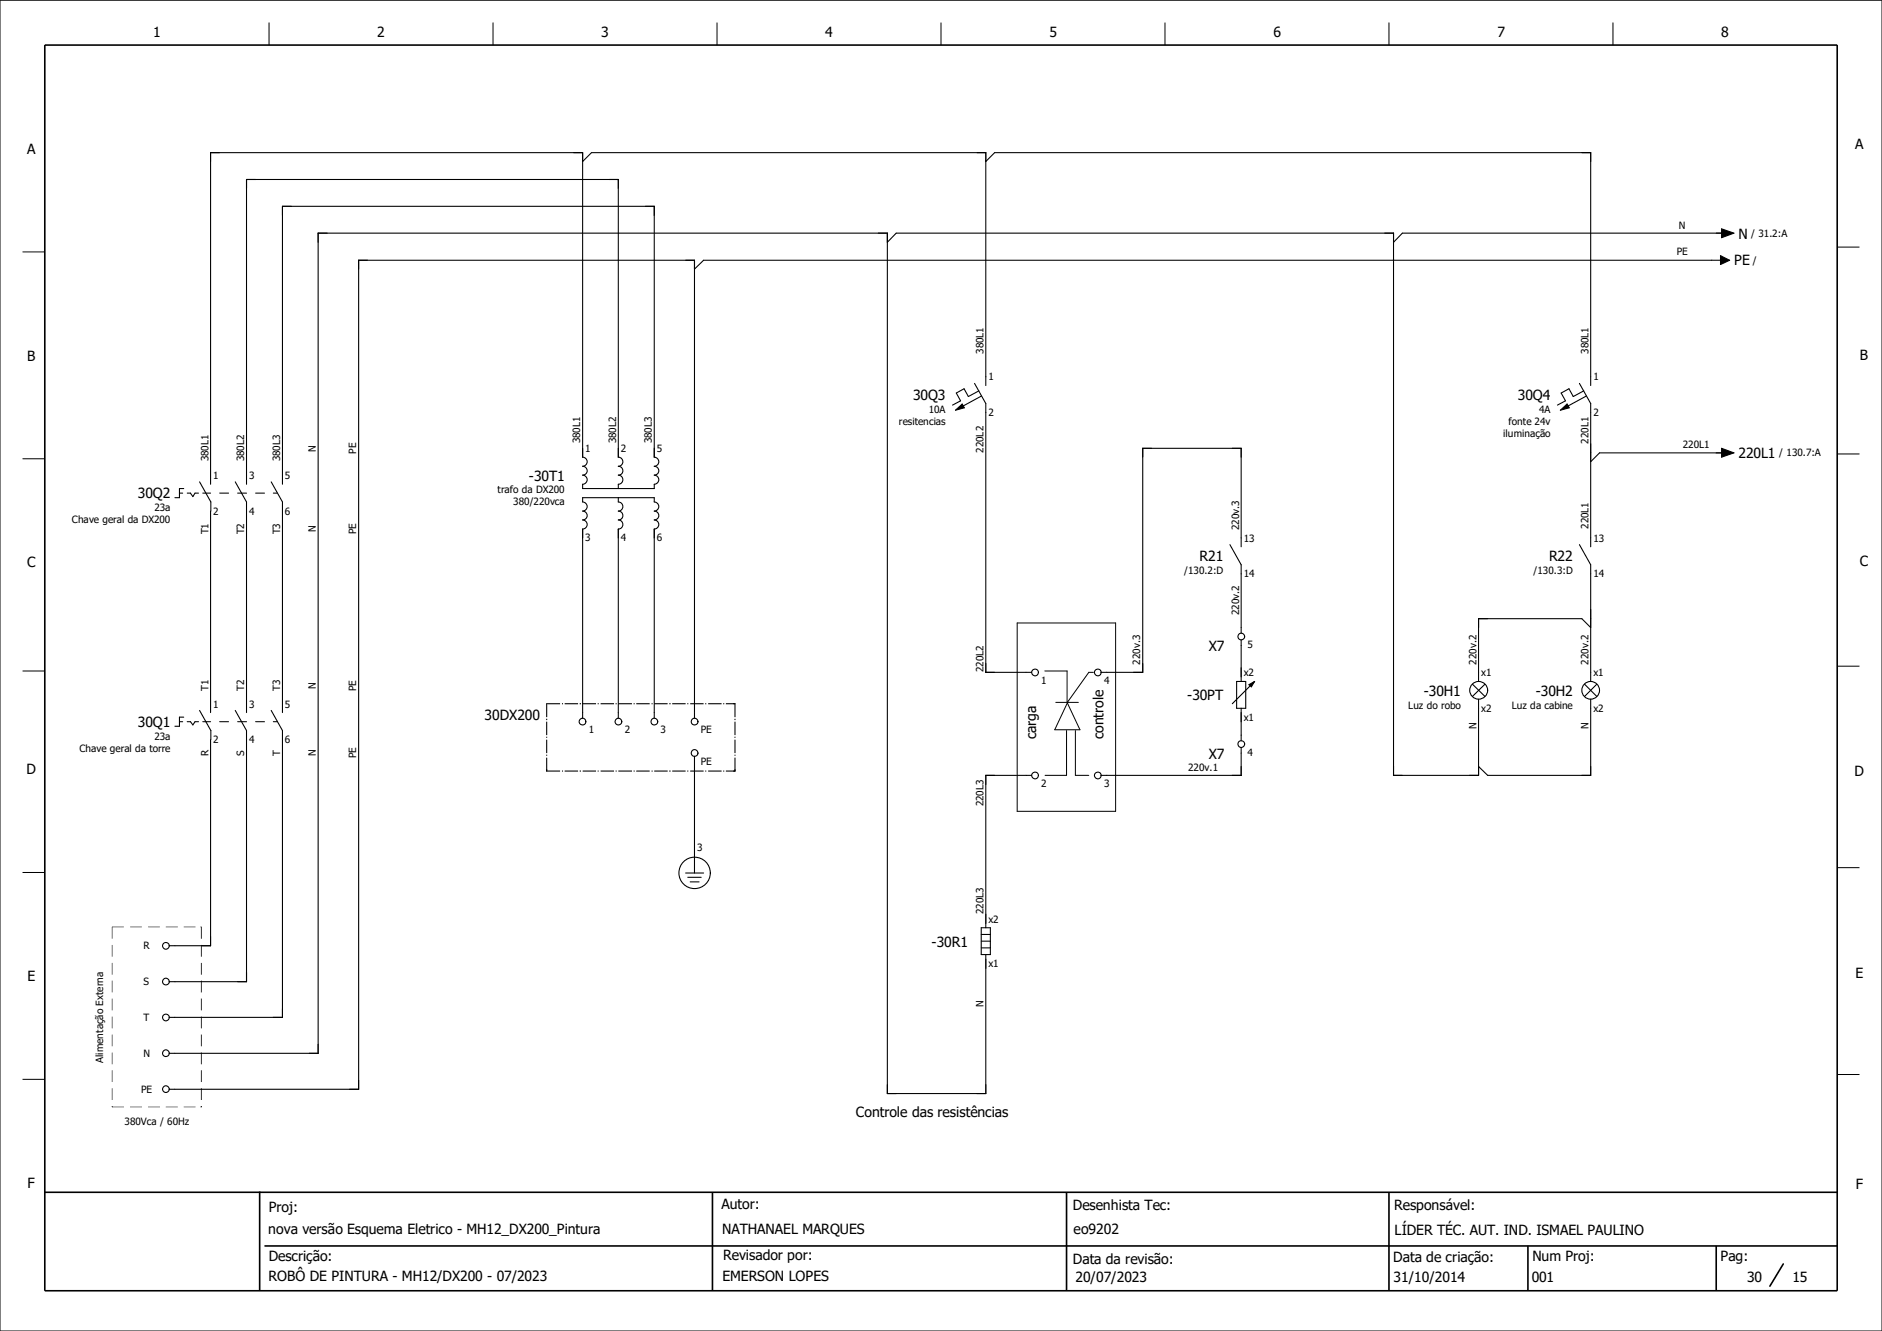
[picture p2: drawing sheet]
<svg xmlns="http://www.w3.org/2000/svg" width="297mm" height="210mm" viewBox="0 0 297 210" stroke-linecap="round" stroke-linejoin="round" font-family="sans-serif">
<path d="M210.1 -.1l-210.1 210.2M0 160.4l70.2 49.6M0 210v.1" fill="none" stroke="#fff" stroke-width=".16"/>
<path d="M7.1 7.1h282.8v196.6h-282.8zM7.1 188.1h282.8M41 188v15.6M41.7 196.6h248.2M112.4 188.1v15.6M168.3 188.1v15.6M219.2 188.1v15.6M241.1 196.6v7.1M270.8 196.6v7.1M281.4 199.4l-2.1 3.5" fill="none" stroke="#000" stroke-width=".25"/>
<g fill="none" stroke="#000" stroke-width=".16">
<path d="M0 0h297v210h-297zM42.5 3.6v3.5M77.8 3.6v3.5M113.2 3.6v3.5M148.5 3.6v3.5M183.9 3.6v3.5M219.2 3.6v3.5M254.6 3.6v3.5M3.6 39.8h3.5M289.9 39h3.6M3.6 72.4h3.5M289.9 71.6h3.6"/>
<path d="M160.5 98.3h15.6v29.7h-15.6zM3.6 105.9h3.5M164.9 105.9h3.5v4.9M166.6 110.8h3.6M168.3 115.3v7h-3.4M168.4 110.9l2 4.2h-3.9zM169.7 115.3v7h2.1M172.6 106.1h-.8l-3.4 4.7M289.9 105.1h3.6M3.6 137.7h3.5M289.9 136.9h3.6M3.6 170.3h3.5"/>
<path d="M289.9 169.5h3.6"/>
</g>
<g fill="none" stroke="#000" stroke-width=".17">
<path d="M91.9 25.5l1.4-1.4h62.3v36.7M140 38.2l1.4-1.4h78.5v85.5h13.4v-12M155.6 25.5l1.4-1.4h94v36.7M271.7 36.1l1.9 .7-1.9 .7zM272.2 36.8h-50.9l-1.4 1.4M271.5 41.1h-160.5l-1.4 1.4M271.5 40.3l1.5 .8-1.5 .6zM28.3 77.8h.5M29 77.1h-.7v1.4h-.7M29.5 77.8h.6l.3 .6 .4-.6h.5M31.5 76l1.8 3.2v1.4M32 77.8h1.2"/>
<path d="M33.2 76.4v-52.3h58.7v48a.72 .72 0 0 1 .8 .8 .72 .72 0 0 1-.8 .7 .7 .7 0 0 1 .8 .7 .7 .7 0 0 1-.8 .7 .72 .72 0 0 1 .8 .7 .72 .72 0 0 1-.8 .7v.7h11.4v-.7a.72 .72 0 0 0 .7-.7 .72 .72 0 0 0-.7-.7 .7 .7 0 0 0 .7-.7 .7 .7 0 0 0-.7-.7 .72 .72 0 0 0 .7-.7 .72 .72 0 0 0-.7-.8v-39.5h-58.7v43.8M34.7 77.8h1.4M37.1 76l1.8 3.2v33.2M37.5 77.8h1.4M38.9 76.4v-48.1h58.7v43.8a.72 .72 0 0 1 .7 .8 .72 .72 0 0 1-.7 .7 .7 .7 0 0 1 .7 .7 .7 .7 0 0 1-.7 .7 .72 .72 0 0 1 .7 .7 .72 .72 0 0 1-.7 .7v.7M40.3 77.8h1.4M42.8 76l1.8 3.2v33.2M43.1 77.8h.7M97.6 78.5v.7a.72 .72 0 0 1 .7 .7 .72 .72 0 0 1-.7 .7 .7 .7 0 0 1 .7 .7 .7 .7 0 0 1-.7 .7 .72 .72 0 0 1 .7 .8 .72 .72 0 0 1-.7 .7v29.8M150.8 64.7l1-.9 .4 .5zM153.8 60.5l1.8 3.2v42.4h7.2M154.5 61.7l-1.7 .9-.7-1.3-1.2 .7 .7 1.2-1.3 .7"/>
<path d="M154.9 62.5l-2.9 1.6M246.3 64.7l1-.9 .3 .5zM249.3 60.5l1.7 3.2v22.6M249.9 61.7l-1.6 .9-.7-1.3-1.2 .7 .7 1.2-1.3 .7M250.4 62.5l-2.9 1.6M271.7 70.7l1.9 .8-1.9 .6zM272.2 71.5h-19.8l-1.4 1.4M33.2 80.6v31.8M194.1 85.9l1.8 3.2v10.8M195.9 86.3v-15.6h-15.6v35.4h-6.5M249.3 85.9l1.7 3.2v18.4M251 99l-1.4-1.4h-16.3v9.9"/>
<path d="M28.3 113.9h.5M29 113.2h-.7v1.4h-.7M29.5 113.9h.6l.3 .5 .4-.5h.5M31.5 112.1l1.8 3.2v1.4M32 113.9h1.2M33.2 116.7v32.5h-6.5M34.7 113.9h1.4M37.1 112.1l1.8 3.2v39.6h-12.2M37.5 113.9h1.4M40.3 113.9h1.4M42.8 112.1l1.8 3.2v45.2h-17.9M43.1 113.9h.7"/>
<path d="M91.9 113.3v-29.8a.72 .72 0 0 0 .8-.7 .72 .72 0 0 0-.8-.8 .7 .7 0 0 0 .8-.7 .7 .7 0 0 0-.8-.7 .72 .72 0 0 0 .8-.7 .72 .72 0 0 0-.8-.7v-.7h11.4v.7a.72 .72 0 0 1 .7 .7 .72 .72 0 0 1-.7 .7 .7 .7 0 0 1 .7 .7 .7 .7 0 0 1-.7 .7 .72 .72 0 0 1 .7 .8 .72 .72 0 0 1-.7 .7v29.8M109.6 113.3v-72.2h-53v130.8h-29.9M109.6 119.3v18.5M195.2 107.5h1.4v4.3h-1.4zM195.9 117.9v4.4h-22.1M195.9 101v6.5M195.9 111.8v5.1M197.1 108l.9-.5-.5 .9zM198 107.5l-3.5 3.5M232.4 107.9l2 2M234.4 107.9l-2 2M250.1 107.9l1.9 2"/>
<path d="M251 110.3v12h-16.2l-1.5-1.4M252 107.9l-1.9 2M108.2 137.8h2.8M108.5 138.4h2.2M108.9 139.1h1.4M162.8 122.3h-7.2v24.1M154.9 147.4h1.4M154.9 148.5h1.4M154.9 149.6h1.4M154.9 146.4h1.4v4.2h-1.4zM155.6 150.6v22h-15.6v-135.8h-89.8v129.4h-23.5"/>
<circle cx="91.9" cy="113.9" r=".53"/>
<circle cx="97.6" cy="113.9" r=".53"/>
<circle cx="103.3" cy="113.9" r=".54"/>
<circle cx="109.6" cy="118.8" r=".54"/>
<circle cx="109.6" cy="113.9" r=".54"/>
<circle cx="163.3" cy="106.1" r=".53"/>
<circle cx="173.3" cy="106.1" r=".53"/>
<circle cx="195.9" cy="117.4" r=".54"/>
<circle cx="195.9" cy="100.4" r=".53"/>
<circle cx="233.4" cy="108.9" r="1.41"/>
<circle cx="251" cy="108.9" r="1.4"/>
<circle cx="109.6" cy="137.7" r="2.48"/>
<circle cx="163.3" cy="122.4" r=".53"/>
<circle cx="173.3" cy="122.4" r=".53"/>
<circle cx="26.2" cy="149.2" r=".53"/>
<circle cx="26.2" cy="154.9" r=".53"/>
<circle cx="26.2" cy="160.5" r=".53"/>
<circle cx="26.2" cy="166.2" r=".53"/>
<circle cx="26.2" cy="171.9" r=".53"/>
</g>
<g fill="#000">
<path d="M271.7 36.1l1.9 .7-1.9 .7zM271.5 40.3l1.5 .8-1.5 .6zM150.8 64.7l1-.9 .4 .5zM246.3 64.7l1-.9 .3 .5zM271.7 70.7l1.9 .8-1.9 .6zM115.7 111h.4l-.4 .1zM197.1 108l.9-.5-.5 .9zM86.2 121.4h.2l-.1 .4zM115.7 121.6l.4 .1-.4 .1zM115.9 121.4h.2l-.1 .4zM31.6 146.2l.2 .1h-.2zM17.7 174.5v.2z"/>
<path d="M31.6 174.6l.2 .1h-.2zM31.7 174.5h.1v.2h-.1z"/>
<path d="M86.2 111v2.2h.2v-2.2h-.1zM86.2 113.4v.2h.2v-.2zM86.2 113.9v2.1h.2v-2.1zM86.2 116.2v.2h.2v-.2zM86.2 116.7v2.1h.2v-2.1zM86.2 119.1v.2h.2v-.2zM86.2 119.5v2.2l.1 .1 .1-.1v-2.2z"/>
<path d="M86.3 111h-.1l.1 .1h2.1v-.1zM88.7 111v.1h.2v-.1zM89.1 111v.1h2.1v-.1zM91.5 111v.1h.2v-.1zM91.9 111v.1h2.2v-.1zM94.3 111v.1h.2v-.1zM94.8 111v.1h2.1v-.1zM97.2 111v.1h.1v-.1zM97.6 111v.1h2.1v-.1zM100 111v.1h.2v-.1zM100.4 111v.1h2.1v-.1zM102.8 111v.1h.2v-.1zM103.3 111v.1h2.1v-.1zM105.6 111v.1h.2v-.1zM106.1 111v.1h2.1v-.1zM108.5 111v.1h.1v-.1zM108.9 111v.1h2.1v-.1zM111.3 111v.1h.2v-.1zM111.8 111v.1h2.1v-.1zM114.1 111v.1h.2v-.1zM114.6 111v.1h1.4l.1-.1h-.1z"/>
<path d="M115.9 111v2.2h.2v-2.2h-.1zM115.9 113.4v.2h.2v-.2zM115.9 113.9v2.1h.2v-2.1zM115.9 116.2v.2h.2v-.2zM115.9 116.7v2.1h.2v-2.1zM115.9 119.1v.2h.2v-.2zM115.9 119.5v2.2l.1 .1 .1-.1v-2.2z"/>
<path d="M86.3 121.6l-.1 .1 .1 .1h2.1v-.2zM88.7 121.6v.2h.2v-.2zM89.1 121.6v.2h2.1v-.2zM91.5 121.6v.2h.2v-.2zM91.9 121.6v.2h2.2v-.2zM94.3 121.6v.2h.2v-.2zM94.8 121.6v.2h2.1v-.2zM97.2 121.6v.2h.1v-.2zM97.6 121.6v.2h2.1v-.2zM100 121.6v.2h.2v-.2zM100.4 121.6v.2h2.1v-.2zM102.8 121.6v.2h.2v-.2zM103.3 121.6v.2h2.1v-.2zM105.6 121.6v.2h.2v-.2zM106.1 121.6v.2h2.1v-.2zM108.5 121.6v.2h.1v-.2zM108.9 121.6v.2h2.1v-.2zM111.3 121.6v.2h.2v-.2zM111.8 121.6v.2h2.1v-.2zM114.1 121.6v.2h.2v-.2zM114.6 121.6v.2h1.4l.1-.1-.1-.1z"/>
<path d="M17.7 146.3v1.8v-1.8zM17.7 149.1v1.9v-1.9zM17.7 151.9v1.9v-1.9zM17.7 154.7v1.9v-1.9zM17.7 157.6v1.8v-1.8zM17.7 160.4v1.9v-1.9zM17.7 163.2v1.9v-1.9zM17.7 166.1v1.8v-1.8zM17.7 168.9v1.8v-1.8zM17.7 171.7v1.9v-1.9zM17.7 174.5v.2v-.2z"/>
<path d="M17.7 146.2v.1h1.9v-.1zM20.5 146.2v.1h1.9v-.1zM23.4 146.2v.1h1.8v-.1zM26.2 146.2v.1h1.9v-.1zM29 146.2v.1h1.9v-.1z"/>
<path d="M31.7 146.3v1.8h.1v-1.8zM31.7 149.1v1.9h.1v-1.9zM31.7 151.9v1.9h.1v-1.9zM31.7 154.7v1.9h.1v-1.9zM31.7 157.6v1.8h.1v-1.8zM31.7 160.4v1.9h.1v-1.9zM31.7 163.2v1.9h.1v-1.9zM31.7 166.1v1.8h.1v-1.8zM31.7 168.9v1.8h.1v-1.8zM31.7 171.7v1.9h.1v-1.9zM31.7 174.5v.2h.1v-.2z"/>
<path d="M17.7 174.6v.1h1.9v-.1zM20.5 174.6v.1h1.9v-.1zM23.4 174.6v.1h1.8v-.1zM26.2 174.6v.1h1.9v-.1zM29 174.6v.1h1.9v-.1z"/>
</g>
<g font-size="2.2">
<text x="24.2" y="5.8">1</text>
<text x="59.5" y="5.8">2</text>
<text x="94.9" y="5.8">3</text>
<text x="130.2" y="5.8">4</text>
<text x="165.6" y="5.8">5</text>
<text x="201" y="5.8">6</text>
<text x="236.3" y="5.8">7</text>
<text x="271.6" y="5.8">8</text>
<text x="292.8" y="23.5">A</text>
<text x="4.3" y="24.3">A</text>
<text x="273.7" y="41.9">PE</text>
<text x="274.4" y="37.6">N</text>
<text x="4.3" y="56.9">B</text>
<text x="293.5" y="56.7">B</text>
<text x="144.1" y="63.1">30Q3</text>
<text x="239.6" y="63.1">30Q4</text>
<text x="83.5" y="75.8">-30T1</text>
<text x="274.4" y="72.3">220L1</text>
<text x="21.8" y="78.7">30Q2</text>
<text x="4.3" y="89.5">C</text>
<text x="189.3" y="88.6">R21</text>
<text x="244.5" y="88.6">R22</text>
<text x="293.5" y="89.2">C</text>
<text x="190.8" y="102.7">X7</text>
<text x="76.5" y="113.6">30DX200</text>
<text x="187.4" y="110.4">-30PT</text>
<text x="224.7" y="109.8">-30H1</text>
<text x="242.4" y="109.8">-30H2</text>
<text x="21.8" y="114.7">30Q1</text>
<text x="163.5" y="116.7" transform="rotate(-90 163.5 116.7)">carga</text>
<text x="174.2" y="116.7" transform="rotate(-90 174.2 116.7)">controle</text>
<text x="190.8" y="119.7">X7</text>
<text x="4.2" y="122.2">D</text>
<text x="292.7" y="122.5">D</text>
<text x="147" y="149.4">-30R1</text>
<text x="4.3" y="154.9">E</text>
<text x="292.8" y="154.3">E</text>
<text x="135.1" y="176.3">Controle das resistências</text>
<text x="4.4" y="187.5">F</text>
<text x="42.4" y="191.2">Proj:</text>
<text x="113.9" y="190.8">Autor:</text>
<text x="169.3" y="191">Desenhista Tec:</text>
<text x="220" y="190.9">Responsável:</text>
<text x="292.9" y="187.5">F</text>
<text x="42.3" y="194.7">nova versão Esquema Eletrico - MH12_DX200_Pintura</text>
<text x="114" y="194.8">NATHANAEL MARQUES</text>
<text x="169.4" y="194.8">eo9202</text>
<text x="220.1" y="194.8">LÍDER TÉC. AUT. IND. ISMAEL PAULINO</text>
<text x="42.4" y="202.1">ROBÔ DE PINTURA - MH12/DX200 - 07/2023</text>
<text x="42.4" y="198.9">Descrição:</text>
<text x="114" y="202.1">EMERSON LOPES</text>
<text x="114.1" y="198.8">Revisador por:</text>
<text x="169.3" y="199.5">Data da revisão:</text>
<text x="169.7" y="202.2">20/07/2023</text>
<text x="219.9" y="199.1">Data de criação:</text>
<text x="219.9" y="202.2">31/10/2014</text>
<text x="241.7" y="202.2">001</text>
<text x="241.9" y="198.9">Num Proj:</text>
<text x="271.5" y="198.9">Pag:</text>
<text x="275.7" y="202.3">30</text>
<text x="282.9" y="202.2">15</text>
</g>
<g font-size="1.6">
<text x="264.6" y="40.3">PE</text>
<text x="265" y="36.1">N</text>
<text x="276.4" y="37.4">/ 31.2:A</text>
<text x="276.6" y="41.6">/</text>
<text x="155.2" y="55.8" transform="rotate(-90 155.2 55.8)">380L1</text>
<text x="250.7" y="55.8" transform="rotate(-90 250.7 55.8)">380L1</text>
<text x="146.6" y="65.1">10A</text>
<text x="156" y="60">1</text>
<text x="156" y="65.6">2</text>
<text x="242.9" y="65.1">4A</text>
<text x="251.5" y="60">1</text>
<text x="251.5" y="65.6">2</text>
<text x="49.9" y="71.2" transform="rotate(-90 49.9 71.2)">N</text>
<text x="56.2" y="71.6" transform="rotate(-90 56.2 71.6)">PE</text>
<text x="91.6" y="70" transform="rotate(-90 91.6 70)">380L1</text>
<text x="92.4" y="71.4">1</text>
<text x="97.2" y="70" transform="rotate(-90 97.2 70)">380L2</text>
<text x="98" y="71.4">2</text>
<text x="102.9" y="70" transform="rotate(-90 102.9 70)">380L3</text>
<text x="103.7" y="71.4">5</text>
<text x="141.9" y="67">resitencias</text>
<text x="155.2" y="71.4" transform="rotate(-90 155.2 71.4)">220L2</text>
<text x="237.2" y="68.9">iluminação</text>
<text x="238" y="67">fonte 24v</text>
<text x="250.7" y="70" transform="rotate(-90 250.7 70)">220L1</text>
<text x="265.6" y="70.7">220L1</text>
<text x="32.9" y="72.8" transform="rotate(-90 32.9 72.8)">380L1</text>
<text x="33.7" y="75.6">1</text>
<text x="38.5" y="72.8" transform="rotate(-90 38.5 72.8)">380L2</text>
<text x="39.3" y="75.6">3</text>
<text x="44.2" y="72.8" transform="rotate(-90 44.2 72.8)">380L3</text>
<text x="45" y="75.6">5</text>
<text x="78.5" y="77.9">trafo da DX200</text>
<text x="280.8" y="72">/ 130.7:A</text>
<text x="11.3" y="82.6">Chave geral da DX200</text>
<text x="24.4" y="80.7">23a</text>
<text x="33.7" y="81.2">2</text>
<text x="39.3" y="81.2">4</text>
<text x="45" y="81.2">6</text>
<text x="49.9" y="84" transform="rotate(-90 49.9 84)">N</text>
<text x="81" y="79.8">380/220vca</text>
<text x="195.5" y="83.7" transform="rotate(-90 195.5 83.7)">220v.3</text>
<text x="250.7" y="83.4" transform="rotate(-90 250.7 83.4)">220L1</text>
<text x="32.9" y="84.3" transform="rotate(-90 32.9 84.3)">T1</text>
<text x="38.5" y="84.3" transform="rotate(-90 38.5 84.3)">T2</text>
<text x="44.2" y="84.3" transform="rotate(-90 44.2 84.3)">T3</text>
<text x="56.2" y="84.3" transform="rotate(-90 56.2 84.3)">PE</text>
<text x="92.4" y="85.4">3</text>
<text x="98" y="85.4">4</text>
<text x="103.7" y="85.4">6</text>
<text x="196.3" y="85.5">13</text>
<text x="251.5" y="85.5">13</text>
<text x="186.9" y="90.6">/130.2:D</text>
<text x="196.3" y="91.1">14</text>
<text x="242" y="90.6">/130.3:D</text>
<text x="251.5" y="91.1">14</text>
<text x="195.5" y="97.1" transform="rotate(-90 195.5 97.1)">220v.2</text>
<text x="155.2" y="106" transform="rotate(-90 155.2 106)">220L2</text>
<text x="164.3" y="107.9">1</text>
<text x="174.2" y="107.9">4</text>
<text x="180" y="104.9" transform="rotate(-90 180 104.9)">220v.3</text>
<text x="196.3" y="106.7">x2</text>
<text x="196.8" y="102.2">5</text>
<text x="233" y="104.9" transform="rotate(-90 233 104.9)">220v.2</text>
<text x="233.8" y="106.7">x1</text>
<text x="250.7" y="104.9" transform="rotate(-90 250.7 104.9)">220v.2</text>
<text x="251.5" y="106.7">x1</text>
<text x="32.9" y="109.1" transform="rotate(-90 32.9 109.1)">T1</text>
<text x="33.7" y="111.7">1</text>
<text x="38.5" y="109.1" transform="rotate(-90 38.5 109.1)">T2</text>
<text x="39.3" y="111.7">3</text>
<text x="44.2" y="109.1" transform="rotate(-90 44.2 109.1)">T3</text>
<text x="45" y="111.7">5</text>
<text x="49.9" y="108.7" transform="rotate(-90 49.9 108.7)">N</text>
<text x="56.2" y="109.1" transform="rotate(-90 56.2 109.1)">PE</text>
<text x="196.3" y="113.7">x1</text>
<text x="222.2" y="111.8">Luz do robo</text>
<text x="233.8" y="112.3">x2</text>
<text x="238.6" y="111.8">Luz da cabine</text>
<text x="251.5" y="112.3">x2</text>
<text x="12.5" y="118.7">Chave geral da torre</text>
<text x="24.4" y="116.8">23a</text>
<text x="32.9" y="119.3" transform="rotate(-90 32.9 119.3)">R</text>
<text x="33.7" y="117.3">2</text>
<text x="38.5" y="119.3" transform="rotate(-90 38.5 119.3)">S</text>
<text x="39.3" y="117.3">4</text>
<text x="44.2" y="119.3" transform="rotate(-90 44.2 119.3)">T</text>
<text x="45" y="117.3">6</text>
<text x="49.9" y="119.3" transform="rotate(-90 49.9 119.3)">N</text>
<text x="56.2" y="119.7" transform="rotate(-90 56.2 119.7)">PE</text>
<text x="92.9" y="115.7">1</text>
<text x="98.6" y="115.7">2</text>
<text x="104.2" y="115.7">3</text>
<text x="110.6" y="115.7">PE</text>
<text x="196.8" y="119.2">4</text>
<text x="233" y="115.1" transform="rotate(-90 233 115.1)">N</text>
<text x="250.7" y="115.1" transform="rotate(-90 250.7 115.1)">N</text>
<text x="110.6" y="120.6">PE</text>
<text x="164.3" y="124.2">2</text>
<text x="174.2" y="124.2">3</text>
<text x="187.5" y="121.6">220v.1</text>
<text x="155.2" y="127.3" transform="rotate(-90 155.2 127.3)">220L3</text>
<text x="110" y="134.3">3</text>
<text x="22.6" y="149.8">R</text>
<text x="155.2" y="144.2" transform="rotate(-90 155.2 144.2)">220L3</text>
<text x="156" y="145.6">x2</text>
<text x="22.6" y="155.5">S</text>
<text x="156" y="152.6">x1</text>
<text x="22.6" y="161.1">T</text>
<text x="155.2" y="159" transform="rotate(-90 155.2 159)">N</text>
<text x="16.3" y="167.7" transform="rotate(-90 16.3 167.7)">Alimentação Externa</text>
<text x="22.6" y="166.8">N</text>
<text x="22.3" y="172.4">PE</text>
<text x="19.6" y="177.5">380Vca / 60Hz</text>
</g>
</svg>
